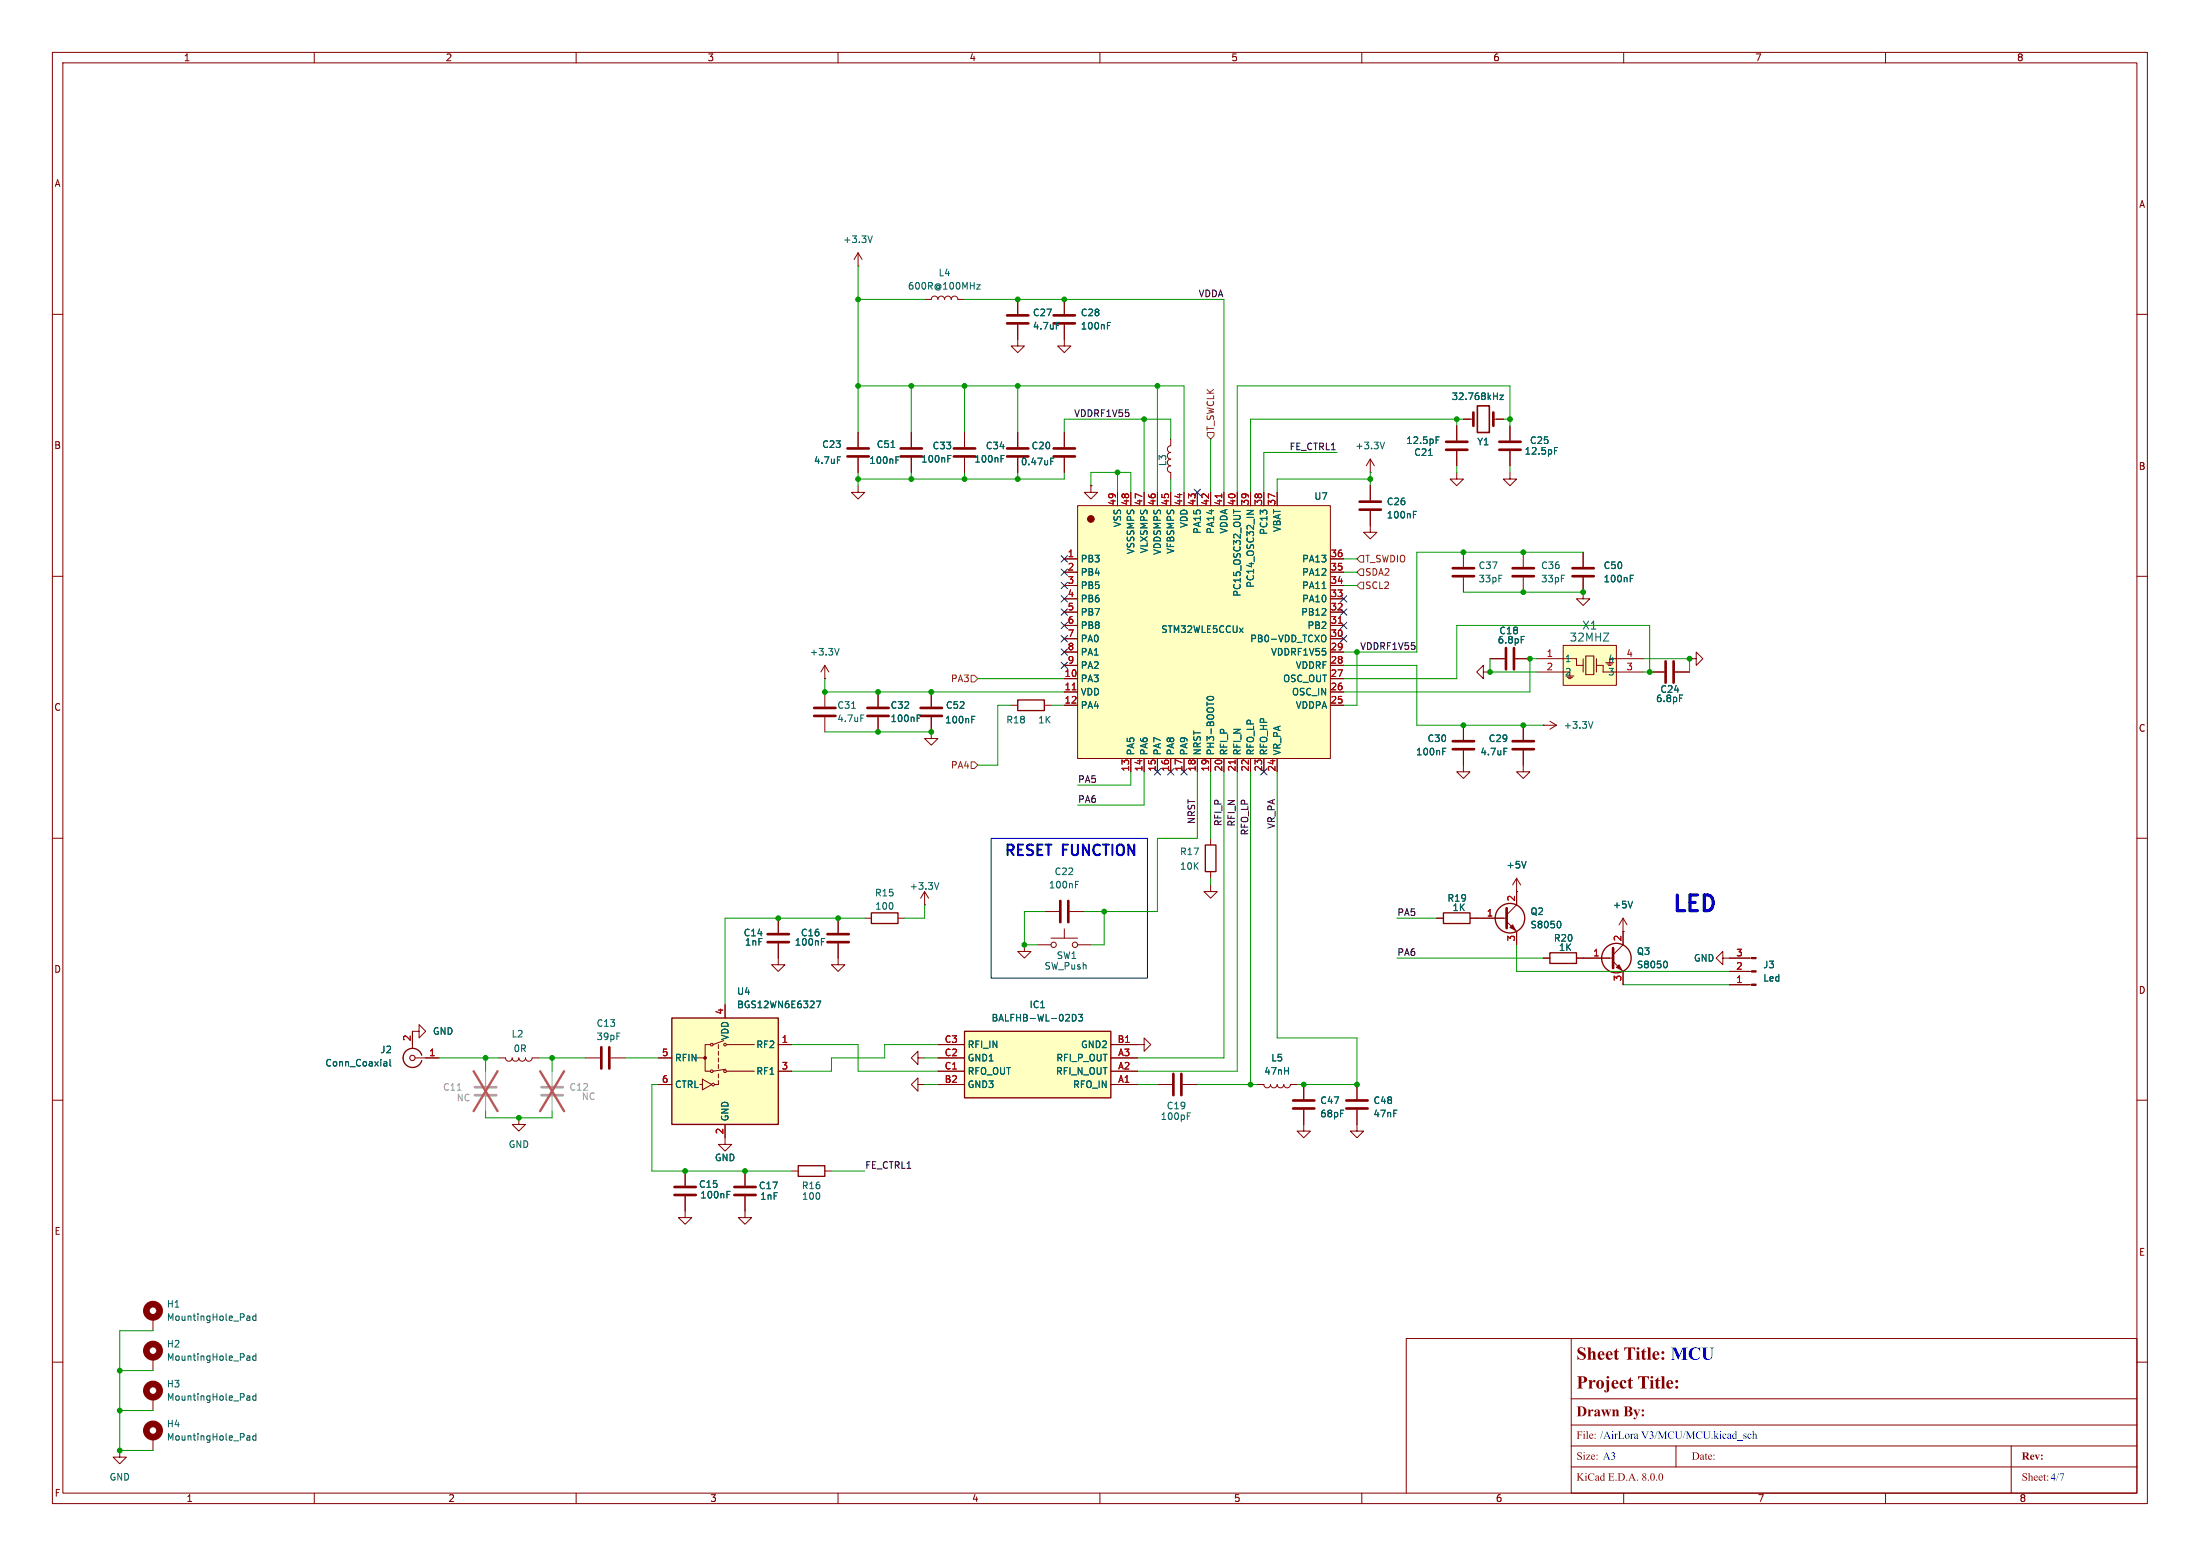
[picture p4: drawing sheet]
<svg xmlns="http://www.w3.org/2000/svg" width="297mm" height="210mm" viewBox="0 0 297 210" stroke-linecap="round" stroke-linejoin="round" font-family="sans-serif">
<g fill="none" stroke="#840000" stroke-width=".14">
<path d="M7.1 7.1h282.8v195.8h-282.8zM8.5 8.5h280v193h-280zM42.4 7.1v1.4M77.8 7.1v1.4M113.1 7.1v1.4M148.5 7.1v1.4M183.8 7.1v1.4M219.2 7.1v1.4M254.6 7.1v1.4M7.1 42.4h1.4M288.5 42.4h1.4M7.1 77.8h1.4"/>
<path d="M288.5 77.8h1.4M7.1 113.1h1.4M288.5 113.1h1.4M105.1 129.3v.9h.9l-.9 .9-.9-.9h.9M7.1 148.5h1.4M288.5 148.5h1.4M7.1 183.8h1.4M212.1 180.7h76.4v20.8h-76.4zM212.1 188.8h76.4M212.1 180.7h-22.3v20.8M212.1 198h76.4M212.1 195.2h76.4"/>
<path d="M212.1 192.3h76.4M226.3 195.2v2.8M271.5 195.2v6.3M288.5 183.8h1.4M42.4 201.5v1.4M77.8 201.5v1.4M113.1 201.5v1.4M148.5 201.5v1.4M183.8 201.5v1.4M219.2 201.5v1.4M254.6 201.5v1.4"/>
</g>
<path d="M90.7 137.4h14.4v14.4h-14.4z" fill="#ffffc2"/>
<g fill="none" stroke="#840000" stroke-width=".18">
<path d="M90.7 137.4h14.4v14.4h-14.4zM117.6 123.2h3.6v1.4h-3.6zM209.2 128.6h3.6v1.4h-3.6zM56.9 142.4a1.28 1.28 0 0 0-1.9-.7 1.28 1.28 0 0 0 0 2.1 1.28 1.28 0 0 0 1.9-.7"/>
<circle cx="218.2" cy="129.3" r="1.99"/>
</g>
<g fill="#840000" stroke="#840000" stroke-width=".14">
<path d="M218.6 130.2l.3 .7-.7-.3z"/>
<path d="M236.5 129.2h.6v.2h-.6z"/>
<path d="M236.5 131h.6v.2h-.6z"/>
<path d="M236.5 132.8h.6v.2h-.6z"/>
<circle cx="95.2" cy="142.8" r=".18"/>
</g>
<g fill="none" stroke="#840000" stroke-width=".14">
<path d="M204.7 118.5l-.5 .9M204.7 118.5v1.8M204.7 118.5l.6 .9M56.6 139.2v.9l.9-.9-.9-.9v.9h-.9v2.3M97.9 135.6v1.8M113.1 123.9v2M113.1 127.3v2M116.7 123.9h.9M121.2 123.9h.9M124.8 122.1h.1M124.8 120.3l-.5 .9M124.8 120.3v1.8"/>
<path d="M124.8 120.3l.6 .9M138.3 127.5v.9h.9l-.9 .9-.9-.9h.9M141 123h2M144.4 123h2M204.7 120.3h.1M208.3 129.3h.9M212.8 129.3h5M217.8 129.8l1.3 1.3v1.8M219.1 125.7h.1M219.1 123.9v3.6l-1.3 1.4M219.1 123.9l-.5 .9M219.1 123.9l.6 .9"/>
<path d="M232.6 129.3v-.9l-.9 .9 .9 .9v-.9h3.9M233.5 131.1h3M233.5 132.9h3M56 142.8h3.3M88.9 146.4h1.8M88.9 142.8h1.8M93.9 142.8h1.3M94.5 146.4h.3M94.8 145.7l1.3 .7-1.3 .7zM95.9 141h-.7v3.6h.7M97 145.8v.6h-.6M97 141v.5"/>
<path d="M97 141.9v.5M97 142.8v.5M97 143.7v.5M97 144.9v.6M97.7 140.4l-1.4 .6M97.9 151.8v1.8M98 144.3l-1.7 .3M98.1 144.6h3.7M98.1 141h3.7M105.1 144.6h1.8M105.1 141h1.8M20.7 177.8v1.8"/>
<path d="M16.2 195.8v.9h.9l-.9 .9-.9-.9h.9M16.2 195.8h.1M20.7 183.2v1.8M20.7 188.6v1.8M20.7 194v1.8"/>
<circle cx="55.7" cy="142.8" r=".36"/>
<circle cx="96.1" cy="144.6" r=".18"/>
<circle cx="96.1" cy="141" r=".18"/>
<circle cx="96.3" cy="146.4" r=".18"/>
<circle cx="97.9" cy="144.6" r=".18"/>
<circle cx="97.9" cy="141" r=".18"/>
</g>
<g fill="none" stroke="#006464" stroke-width=".14">
<path d="M126.7 119.1l-.3 .9M145.2 119.4h.3M145.2 118.9h.4M206 116.3l-.3 .9M110.2 135.1h.6l-.4 .9M110.9 127.1h.3M110.9 126.7h.4M220.4 121.6l-.3 .9M224.9 129.7a.56 .56 0 0 1 0 .9M51.9 143.3l.3 .1v.5M52.2 143.8l-.3 .1M52.2 143.5h-.3"/>
<path d="M52.6 143v.8l.2 .1M33.4 177.6l.3 .1v.5M33.7 178.2h-.3M33.7 177.8l-.3 .1M34.5 177.3v.9M34.5 177.7l-.2-.1-.2 .2 .1 .4h.3M33.4 183l.3 .1v.5M33.4 188.4l.3 .1v.5M33.4 193.8l.3 .1v.5M33.7 183.6h-.3M33.7 183.2l-.3 .1M33.7 194.3l-.3 .1"/>
<path d="M33.7 194h-.3M33.7 188.9l-.3 .1M33.7 188.6h-.3M34.5 183h-.2l-.2 .2 .1 .4h.3M34.5 182.7v.9M34.5 188.1v.9M34.5 193.5v.9M34.5 188.4h-.2l-.2 .2 .1 .3h.3M34.5 193.8h-.2l-.2 .2 .1 .3h.3"/>
</g>
<path d="M111.7 126.1h2.9M111.7 127.2h2.9M143.1 121.6v2.9M144.2 121.6v2.9M217.8 128v2.7" fill="none" stroke="#840000" stroke-width=".36"/>
<g fill="none" stroke="#840000" stroke-width=".9">
<circle cx="20.7" cy="176.9" r=".9"/>
<circle cx="20.7" cy="193.1" r=".9"/>
<circle cx="20.7" cy="182.3" r=".9"/>
<circle cx="20.7" cy="187.7" r=".9"/>
</g>
<path d="M64.1 146.7h2.9M64.1 147.8h2.9" fill="none" stroke="#a1a1a1" stroke-width=".36"/>
<path d="M65.6 144.6v2M65.6 148v2" fill="none" stroke="#a1a1a1" stroke-width=".14"/>
<path d="M61.7 147.1h.6" fill="none" stroke="#989898" stroke-width=".14"/>
<path d="M63.9 144.6l3.3 5.4M67.2 144.6l-3.3 5.4" fill="none" stroke="#e75356" stroke-width=".32"/>
<path d="M211 87.1h7.2v5.4h-7.2z" fill="#ffffc2"/>
<g fill="none" stroke="#840000" stroke-width=".14">
<path d="M207.4 88.9h5.4v.9h.9M207.4 90.7h3.6M208.3 97.9h.1M208.3 97.9h1.8M209.2 97.3l.9 .6M210.1 97.9l-.9 .5M211 87.1h7.2v5.4h-7.2zM211.4 91.2h1.1M211.6 91.4h.7M213.7 88.9v1.8M214.1 88.5h1.1v2.6h-1.1zM215.5 89.8h.9v.9h5.4"/>
<path d="M215.5 88.9v1.8M217.3 88.9h4.5M123.9 146.4v-.9l-.9 .9 .9 .9v-.9h.9"/>
</g>
<path d="M215 97.4l-.3 .9" fill="none" stroke="#006464" stroke-width=".14"/>
<path d="M130.2 139.2h19.8v9h-19.8z" fill="#ffffc2"/>
<g fill="none" stroke="#840000" stroke-width=".18">
<path d="M130.2 139.2h19.8v9h-19.8zM194.9 123.2h3.6v1.4h-3.6z"/>
<circle cx="203.8" cy="123.9" r="1.99"/>
</g>
<g fill="none" stroke="#840000" stroke-width=".14">
<path d="M147.3 65.6v.9h.9l-.9 .9-.9-.9h.9M147.3 65.6h.1M125.7 96.8v2.9h-.9l.9 .9 .9-.9h-.9M125.7 93.4v2M163.4 119.4v.9h.9l-.9 .9-.9-.9h.9M194 123.9h.9M198.5 123.9h4.9M203.4 124.4l1.3 1.3v1.8M204.7 120.3v1.8l-1.3 1.4M123.9 142.8v-.9l-.9 .9 .9 .9v-.9h.9M126.6 146.4h3.6M126.6 144.6h3.6"/>
<path d="M126.6 142.8h3.6M126.6 141h3.6M150 146.4h3.6M150 144.6h3.6M150 142.8h3.6M150 141h3.6"/>
</g>
<path d="M131.2 97.1h.3M131.2 96.7h.4M144.8 136.9a.45 .45 0 0 1 .5 .5 .45 .45 0 0 1-.5 .4zM145.6 136.9h.5l-.3 .3 .3 .1v.4l-.1 .1-.4-.1M210.5 124.3a.56 .56 0 0 1 0 .9" fill="none" stroke="#006464" stroke-width=".14"/>
<path d="M124.3 95.5h2.9M124.3 96.6h2.9M203.4 122.6v2.7" fill="none" stroke="#840000" stroke-width=".36"/>
<path d="M204.2 124.8l.4 .7-.8-.3z" fill="#840000" stroke="#840000" stroke-width=".14"/>
<path d="M145.5 68.2h34.1v34.2h-34.1z" fill="#ffffc2"/>
<g fill="none" stroke="#840000" stroke-width=".14">
<path d="M115.8 35.9h.1M115.8 34.1l-.5 .9M115.8 34.1v1.8M115.8 34.1l.6 .9M115.8 58.4v1.9M123 58.4v1.9M124.8 40.4h.9a.45 .45 0 0 1 .5-.4 .45 .45 0 0 1 .4 .4 .45 .45 0 0 1 .5-.4 .45 .45 0 0 1 .4 .4 .45 .45 0 0 1 .5-.4 .45 .45 0 0 1 .4 .4 .45 .45 0 0 1 .5-.4 .45 .45 0 0 1 .4 .4h.9M130.2 58.4v1.9M137.4 43.8v2.9h.9l-.9 .9-.9-.9h.9M137.4 40.4v2M137.4 58.4v1.9M143.7 43.8v2.9h.9l-.9 .9-.9-.9h.9"/>
<path d="M143.7 40.4v2M143.7 58.4v1.9M158 59.3v.9a.45 .45 0 0 0-.4 .4 .45 .45 0 0 0 .4 .5M196.7 57.5v1.9M197.6 56.6h1.3M201.6 56.6h1.3M203.8 57.5v1.9M115.8 65.6v.9h-.9l.9 .9 .9-.9h-.9M115.8 61.8v2M123 61.8v2M130.2 61.8v2M137.4 61.8v2"/>
<path d="M143.7 75.4h1.8M143.7 77.2h1.8M143.7 79h1.8M143.7 61.8v2M145.5 68.2h34.1v34.2h-34.1zM147.3 65.6h.1M150.9 66.5v1.7M152.7 66.5v1.7M154.5 66.5v1.7M156.3 66.5v1.7M158 61.1a.45 .45 0 0 0-.4 .4 .45 .45 0 0 0 .4 .5 .45 .45 0 0 0-.4 .4 .45 .45 0 0 0 .4 .5 .45 .45 0 0 0-.4 .4 .45 .45 0 0 0 .4 .5v.9M158 66.5v1.7"/>
<path d="M159.8 66.5v1.7M161.6 66.5v1.7M163.4 66.5v1.7M165.2 66.5v1.7M167 66.5v1.7M168.8 66.5v1.7M170.6 66.5v1.7M172.4 66.5v1.7M179.6 75.4h1.8M179.6 77.2h1.8M179.6 79h1.8M185 69v2.8h.9l-.9 .9-.9-.9h.9"/>
<path d="M185 63.8h.1M185 62v1.8M185 65.6v1.9M185 62l-.6 .9M185 62l.5 .9M196.7 63.8v.9h.9l-.9 .9-.9-.9h.9M196.7 60.9v2M197.6 74.5v2M197.6 77.9v2M203.8 63.8v.9h.9l-.9 .9-.9-.9h.9M203.8 60.9v2M205.6 74.5v2"/>
<path d="M205.6 77.9v2M213.7 77.9v2.9h-.9l.9 .9 .9-.9h-.9M213.7 74.5v2M111.4 91.6h.1M111.4 89.8l-.6 .9M111.4 89.8v1.8M111.4 93.4v2M111.4 96.8v2M111.4 89.8l.5 .9M118.5 93.4v2M118.5 96.8v2M125.7 93.4v2"/>
<path d="M125.7 96.8v2M136.5 95.2h.9M141 95.2h.9M143.7 91.6h1.8M143.7 93.4h1.8M143.7 95.2h1.8M143.7 89.8h1.8M143.7 88h1.8M143.7 86.2h1.8M143.7 84.4h1.8M143.7 82.6h1.8M143.7 80.8h1.8"/>
<path d="M179.6 91.6h1.8M179.6 93.4h1.8M179.6 95.2h1.8M179.6 89.8h1.8M179.6 88h1.8M179.6 86.2h1.8M179.6 84.4h1.8M179.6 82.6h1.8M179.6 80.8h1.8M197.6 97.9v2M200.3 90.7v-.9l-.9 .9 .9 .9v-.9h.9M201.2 88.9h1.9"/>
<path d="M204.6 88.9h1.9M205.6 97.9v2M222.7 90.7h2M226.1 90.7h2M228.1 88.9h.9v-.9l.9 .9-.9 .9v-.9M152.7 102.4v1.8M154.5 102.4v1.8M156.3 102.4v1.8M158 102.4v1.8M159.8 102.4v1.8M161.6 102.4v1.8M163.4 102.4v1.8"/>
<path d="M163.4 113.1v.9M163.4 117.6v.9M165.2 102.4v1.8M167 102.4v1.8M168.8 102.4v1.8M170.6 102.4v1.8M172.4 102.4v1.8M197.6 101.3v2.9h-.9l.9 .9 .9-.9h-.9M205.6 101.3v2.9h-.9l.9 .9 .9-.9h-.9M55.7 139.2v1.8M97.9 135.6v1.8M105.1 123.9v2"/>
<path d="M105.1 127.3v2M113.1 127.3v2.9h.9l-.9 .9-.8-.9h.8M113.1 123.9v2M140.1 127.5h1.8M141.9 126.6h3.6M143.7 125.4v1.2M145.5 127.5h1.8M194 123.9h.9M198.5 123.9h4.4M204.7 120.3h.1M204.7 120.3v1.8M204.7 125.7v1.8"/>
<path d="M208.3 129.3h.9M212.8 129.3h4.5M219.1 125.7h.1M219.1 125.7v1.8M219.1 131.1v1.8M233.5 132.9h2.7M233.5 131.1h2.7M233.5 129.3h2.7M57.5 142.8h1.8M67.4 142.8h.8a.45 .45 0 0 0 .5 .4 .45 .45 0 0 0 .4-.4 .45 .45 0 0 0 .5 .4 .45 .45 0 0 0 .4-.4 .45 .45 0 0 0 .5 .4 .45 .45 0 0 0 .4-.4 .45 .45 0 0 0 .5 .4 .45 .45 0 0 0 .4-.4h.9M70 150.9v.9h.9l-.9 .9-.9-.9h.9M79 142.8h2"/>
<path d="M82.4 142.8h2M88.9 146.4h1.8M88.9 142.8h1.8M92.5 158v2M97.9 151.8v2.7h.9l-.9 .9-.9-.9h.9M100.6 158v2M105.1 141h1.8M105.1 144.6h1.8M106.9 158h.9M111.4 158h.9M126.6 146.4h3.6M126.6 142.8h3.6"/>
<path d="M126.6 141h3.6M126.6 144.6h3.6M150 141h4.5v-.9l.9 .9-.9 .9v-.9M150 146.4h3.6M150 142.8h3.6M150 144.6h3.6M156.3 146.4h1.9M159.7 146.4h1.9M169.7 146.4h.9a.45 .45 0 0 0 .5 .4 .45 .45 0 0 0 .4-.4 .45 .45 0 0 0 .5 .4 .45 .45 0 0 0 .4-.4 .45 .45 0 0 0 .5 .4 .45 .45 0 0 0 .4-.4 .45 .45 0 0 0 .5 .4 .45 .45 0 0 0 .4-.4h.9M176 149.8v2.9h.9l-.9 .9-.9-.9h.9M176 146.4v2M183.2 149.8v2.9h.9l-.9 .9-.9-.9h.9"/>
<path d="M183.2 146.4v2M92.5 161.5v2.8h.9l-.9 .9-.9-.9h.9M100.6 161.5v2.8h.9l-.9 .9-.9-.9h.9"/>
<circle cx="142.2" cy="127.5" r=".36"/>
<circle cx="145.1" cy="127.5" r=".36"/>
</g>
<circle cx="147.3" cy="70" r=".45" fill="#840000" stroke="#840000" stroke-width=".14"/>
<path d="M164.9 66.7v.5M144.7 93.1h.6M180.7 84.1h.5M166.7 102.6v.5" fill="none" stroke="#a90000" stroke-width=".14"/>
<g fill="none" stroke="#006464" stroke-width=".14">
<path d="M117.8 31.8l-.3 .9M131.9 38.4h.4l-.4 .6h.4M142.6 43.5h.4M149.5 43.9h.3M149.5 43.5h.4M186.9 59.7l-.3 .9M193.9 59.4h.3M193.9 59h.4M202.5 53.3h.5l-.5 .6h.5M113.1 61.7h.4M120.3 60.4h.5M121 62.1h.3"/>
<path d="M121 61.7h.4M128 61.9h.3M128 61.5h.4M135.1 61.9h.3M135.1 61.5h.5M141.9 62.3h.3M141.9 61.8h.4M166.5 68.8v.5M168.3 68.9h.9l-.9 .5M178.5 79.4h.5M190.8 69.4h.3M190.8 69h.4"/>
<path d="M192.8 61.5h.6M209.9 60.4h.4M209.9 60.8h.3M220.1 78.1h.3M220.1 77.6h.4M113.3 87.5l-.3 .9M115 95.6h.5M116.2 96.5h.4M123.8 96.5h.5M123.8 96.9h.3M131.2 97.1h.3M131.2 96.7h.4"/>
<path d="M163 94.1a.53 .53 0 0 1 .8 .2 .51 .51 0 0 1-.9-.1zM178.6 85.7a.3 .3 0 0 1 .4 .3v.3a.3 .3 0 0 1-.4 .3M205.4 85.9h.4M226.7 93.8h.5M194.8 101h.4M194.8 101.4h.3M203 101h.5M206 116.3l-.3 .9M110.2 135.1h.6l-.4 .9M110.9 127.1h.3M110.9 126.7h.4M144.8 136.9a.45 .45 0 0 1 .5 .5 .45 .45 0 0 1-.5 .4z"/>
<path d="M145.6 136.9h.5l-.3 .3 .3 .1v.4l-.1 .1-.4-.1M210.5 124.3a.56 .56 0 0 1 0 .9M220.4 121.6l-.3 .9M224.9 129.7a.56 .56 0 0 1 0 .9M51.9 143.3l.3 .1v.5M52.2 143.8l-.3 .1M52.2 143.5h-.3M52.6 143v.8l.2 .1M160.3 150.6h.3M160.3 150.2h.4M98.1 161.2h.3M98.1 160.8h.5"/>
</g>
<path d="M137.4 94.5h3.6v1.4h-3.6zM162.7 114h1.5v3.6h-1.5zM107.8 157.3h3.6v1.5h-3.6z" fill="none" stroke="#840000" stroke-width=".18"/>
<g fill="none" stroke="#840000" stroke-width=".36">
<path d="M136 43.6h2.8M136 42.6h2.8M142.2 43.6h2.9M142.2 42.6h2.9M195.2 59.6h2.9M198.9 55.7v1.8M201.6 55.7v1.8M202.4 59.6h2.9M114.4 61.6h2.9M114.4 60.5h2.9M121.6 61.6h2.9M121.6 60.5h2.9"/>
<path d="M128.8 61.6h2.8M128.8 60.5h2.8M136 61.6h2.8M136 60.5h2.8M142.2 61.6h2.9M142.2 60.5h2.9M183.6 68.8h2.8M183.6 67.7h2.8M195.2 60.7h2.9M196.1 77.8h2.9M196.1 76.7h2.9M202.4 60.7h2.9"/>
<path d="M204.2 77.8h2.9M204.2 76.7h2.9M212.3 77.8h2.9M212.3 76.7h2.9M109.9 96.6h2.9M109.9 95.5h2.9M117.1 96.6h2.9M117.1 95.5h2.9M203.3 87.5v2.8M204.4 87.5v2.8M224.9 89.3v2.8M225.9 89.3v2.8"/>
<path d="M196.1 101.1h2.9M196.1 100h2.9M204.2 101.1h2.9M204.2 100h2.9M103.6 126.1h2.9M103.6 127.2h2.9M81.2 141.3v2.9M82.3 141.3v2.9M158.4 144.9v2.9M159.5 144.9v2.9M174.6 149.6h2.8M174.6 148.5h2.8"/>
<path d="M181.8 149.6h2.8M181.8 148.5h2.8M91.1 161.3h2.8M91.1 160.2h2.8M99.1 161.3h2.9M99.1 160.2h2.9"/>
</g>
<path d="M73.1 146.7h2.9M73.1 147.8h2.9" fill="none" stroke="#a1a1a1" stroke-width=".36"/>
<path d="M74.5 144.6v2M74.5 148v2" fill="none" stroke="#a1a1a1" stroke-width=".14"/>
<path d="M72.9 144.6l3.3 5.4M76.2 144.6l-3.3 5.4" fill="none" stroke="#e75356" stroke-width=".32"/>
<path d="M199.4 54.8h1.7v3.6h-1.7z" fill="none" stroke="#840000" stroke-width=".22"/>
<path d="M163 58.4h.9v.4l-.5 .5-.4-.5zM183.6 76.8h.5v.9h-.5l-.4-.5zM183.6 78.6h.5v.9h-.5l-.4-.5zM183.6 75h.5v.9h-.5l-.4-.5zM131.1 91.1h.5l.4 .5-.4 .4h-.5zM131.1 102.8h.5l.4 .5-.4 .4h-.5z" fill="none" stroke="#725600" stroke-width=".14"/>
<path d="M133.8 113.1h21.1v18.9h-21.1z" fill="none" stroke="#0000c2" stroke-width=".14"/>
<g fill="none" stroke="#009600" stroke-width=".14">
<path d="M115.8 35.9v22.5M115.8 40.4h9M115.8 52.1h44v14.4M123 52.1v6.3M130.2 40.4h35v26.1M130.2 52.1v6.3M137.4 52.1v6.3M143.7 58.4v-1.8h14.3v2.7M154.5 56.6v9.9M156.3 52.1v14.4M163.4 59.3v7.2M196.7 56.6v.9"/>
<path d="M197.6 56.6h-28.8v9.9M202.9 56.6h.9M203.8 57.5v-5.4h-36.8v14.4M115.8 63.8v1.8M123 63.8v.9M130.2 63.8v.9M137.4 63.8v.9M143.7 63.8v.9h-27.9M147.3 65.6v-1.8h5.4v2.7M150.9 63.8v2.7M158 64.7v1.8M180.5 61.1h-9.9v5.4"/>
<path d="M181.4 79h1.8M181.4 75.4h1.8M181.4 77.2h1.8M185 64.7h-12.6v1.8M185 63.8v1.8M196.7 62.9v.9M197.6 79.9h16.1M203.8 62.9v.9M213.7 74.5h-22.4v13.5h-9.9M111.4 91.6v1.8h32.3M111.4 98.8h14.3M132 91.6h11.7"/>
<path d="M136.5 95.2h-1.8v8.1h-2.7M141.9 95.2h1.8M181.4 89.8h9.9v8.1h17M183.2 88v7.2h-1.8M201.2 88.9v1.8h6.2M207.4 88.9h-.9v4.5h-25.1M221.8 88.9h6.3v1.8M221.8 90.7h.9v-6.3h-26v7.2h-15.3M152.7 104.2v1.8h-7.2M154.5 104.2v4.5h-9M161.6 104.2v8.9h-5.3v9.9h-9.9M163.4 104.2v8.9"/>
<path d="M163.4 118.5v.9M165.2 104.2v38.6h-11.6M167 104.2v40.4h-13.4M168.8 104.2v42.2M172.4 104.2v35.9h10.8v6.3h-8.1M116.7 123.9h-18.8v11.7M124.8 122.1v1.8h-2.7M141 123h-2.7v4.5h1.8M149.1 123v4.5h-1.8M188.6 123.9h5.4M188.6 129.3h19.7M204.7 127.5v3.6h28.8"/>
<path d="M219.1 132.9h14.4M59.3 142.8h8.1M65.6 150v.9h8.9v-.9M65.6 142.8v1.8M72.7 142.8h6.3M74.5 142.8v1.8M84.4 142.8h4.5M88.9 146.4h-.9v11.6h18.9M106.9 141h8.9v3.6h10.8M112.3 158h4.4M124.8 142.8h1.8M124.8 146.4h1.8"/>
<path d="M126.6 141h-7.2v1.8h-7.1v1.8h-5.4M153.6 146.4h2.7M161.6 146.4h8.1M20.7 179.6h-4.5v16.2h4.5M16.2 190.4h4.5M16.2 185h4.5"/>
</g>
<g fill="none" stroke="#000084" stroke-width=".14">
<path d="M143.2 76.8l.9 .9M143.2 75l.9 .9M143.2 78.6l.9 .9M144.1 76.8l-.9 .9M144.1 75l-.9 .9M144.1 78.6l-.9 .9M161.2 66l.9 .9M162.1 66l-.9 .9M143.2 87.6l.9 .8M143.2 82.2l.9 .8M143.2 80.4l.9 .9M143.2 89.4l.9 .8"/>
<path d="M143.2 85.8l.9 .8M143.2 84l.9 .8M144.1 87.6l-.9 .8M144.1 82.2l-.9 .8M144.1 80.4l-.9 .9M144.1 89.4l-.9 .8M144.1 84l-.9 .8M144.1 85.8l-.9 .8M181 84l.8 .8M181 82.2l.8 .8M181 85.8l.8 .8M181 80.4l.8 .9"/>
<path d="M181.8 84l-.8 .8M181.8 82.2l-.8 .8M181.8 85.8l-.8 .8M181.8 80.4l-.8 .9M155.8 103.7l.9 .9M156.7 103.7l-.9 .9M157.6 103.7l.9 .9M158.5 103.7l-.9 .9M159.4 103.7l.9 .9M160.3 103.7l-.9 .9M170.2 103.7l.9 .9M171.1 103.7l-.9 .9"/>
</g>
<g fill="#009600" stroke="#009600" stroke-width=".14">
<circle cx="16.2" cy="195.8" r=".32"/>
<circle cx="16.2" cy="190.4" r=".32"/>
<circle cx="70" cy="150.9" r=".32"/>
<circle cx="16.2" cy="185" r=".32"/>
<circle cx="138.3" cy="127.5" r=".32"/>
<circle cx="113.1" cy="123.9" r=".32"/>
<circle cx="105.1" cy="123.9" r=".32"/>
<circle cx="65.6" cy="142.8" r=".32"/>
<circle cx="74.5" cy="142.8" r=".32"/>
<circle cx="92.5" cy="158" r=".32"/>
<circle cx="100.6" cy="158" r=".32"/>
<circle cx="168.8" cy="146.4" r=".32"/>
<circle cx="176" cy="146.4" r=".32"/>
<circle cx="149.1" cy="123" r=".32"/>
<circle cx="183.2" cy="146.4" r=".32"/>
<circle cx="201.2" cy="90.7" r=".32"/>
<circle cx="205.6" cy="79.9" r=".32"/>
<circle cx="222.7" cy="90.7" r=".32"/>
<circle cx="228.1" cy="88.9" r=".32"/>
<circle cx="206.5" cy="88.9" r=".32"/>
<circle cx="205.6" cy="97.9" r=".32"/>
<circle cx="183.2" cy="88" r=".32"/>
<circle cx="150.9" cy="63.8" r=".32"/>
<circle cx="154.5" cy="56.6" r=".32"/>
<circle cx="185" cy="64.7" r=".32"/>
<circle cx="197.6" cy="97.9" r=".32"/>
<circle cx="115.8" cy="52.1" r=".32"/>
<circle cx="115.8" cy="40.4" r=".32"/>
<circle cx="130.2" cy="64.7" r=".32"/>
<circle cx="137.4" cy="64.7" r=".32"/>
<circle cx="123" cy="64.7" r=".32"/>
<circle cx="130.2" cy="52.1" r=".32"/>
<circle cx="123" cy="52.1" r=".32"/>
<circle cx="203.8" cy="56.6" r=".32"/>
<circle cx="205.6" cy="74.5" r=".32"/>
<circle cx="213.7" cy="79.9" r=".32"/>
<circle cx="196.7" cy="56.6" r=".32"/>
<circle cx="197.6" cy="74.5" r=".32"/>
<circle cx="125.7" cy="98.8" r=".32"/>
<circle cx="115.8" cy="64.7" r=".32"/>
<circle cx="111.4" cy="93.4" r=".32"/>
<circle cx="118.5" cy="98.8" r=".32"/>
<circle cx="125.7" cy="93.4" r=".32"/>
<circle cx="118.5" cy="93.4" r=".32"/>
<circle cx="137.4" cy="52.1" r=".32"/>
<circle cx="156.3" cy="52.1" r=".32"/>
<circle cx="143.7" cy="40.4" r=".32"/>
<circle cx="137.4" cy="40.4" r=".32"/>
</g>
<text font-size="3" fill="#0000c2" x="225.5" y="123.6">LED</text>
<g font-size="2.5" fill="#840000">
<text x="212.8" y="184.2">SheetTitle: MCU</text>
<text x="212.8" y="188.1">ProjectTitle:</text>
</g>
<g font-size="2" fill="#0000c2">
<text x="135.4" y="115.9">RESET</text>
<text x="143.4" y="115.9">FUNCTION</text>
</g>
<text font-size="2" fill="#840000" x="212.8" y="191.7">DrawnBy:</text>
<g font-size="1.5" fill="#006464">
<text x="211.8" y="86.7">32MHZ</text>
<text x="213.5" y="85.1">X1</text>
</g>
<g font-size="1.5" fill="#00f">
<text x="212.8" y="197.4">Size: A3</text>
<text x="212.8" y="194.6">File: /AirLora V3/MCU/MCU.kicad_sch</text>
<text x="272.9" y="200.2">Sheet:4/7</text>
</g>
<g font-size="1.5" fill="#840000">
<text x="228.4" y="197.4">Date:</text>
<text x="272.9" y="197.4">Rev:</text>
<text x="212.8" y="200.2">KiCadE.D.A. 8.0.0</text>
</g>
<g font-size="1.3" fill="#840000">
<text x="24.7" y="8.4">1</text>
<text x="60.1" y="8.4">2</text>
<text x="95.5" y="8.4">3</text>
<text x="130.8" y="8.4">4</text>
<text x="166.2" y="8.4">5</text>
<text x="201.5" y="8.4">6</text>
<text x="236.9" y="8.4">7</text>
<text x="272.2" y="8.4">8</text>
<text x="7.3" y="25.4">A</text>
<text x="288.7" y="28.2">A</text>
<text x="7.2" y="60.7">B</text>
<text x="288.7" y="63.6">B</text>
<text x="7.2" y="96.1">C</text>
<text x="288.7" y="98.9">C</text>
<text x="7.2" y="131.4">D</text>
<text x="288.7" y="134.3">D</text>
<text x="7.3" y="166.8">E</text>
<text x="288.7" y="169.6">E</text>
<text x="7.3" y="202.1">F</text>
<text x="25.1" y="202.9">1</text>
<text x="60.5" y="202.9">2</text>
<text x="95.8" y="202.9">3</text>
<text x="131.2" y="202.9">4</text>
<text x="166.5" y="202.9">5</text>
<text x="201.9" y="202.9">6</text>
<text x="237.2" y="202.9">7</text>
<text x="272.6" y="202.9">8</text>
</g>
<g font-size="1.3" fill="#006464">
<text x="113.8" y="32.9">+3.3V</text>
<text x="122.5" y="39.2">600R@100MHz</text>
<text x="126.7" y="37.4">L4</text>
<text x="139.4" y="42.8">C27</text>
<text x="139.4" y="44.6">4.7uF</text>
<text x="145.8" y="44.6">100nF</text>
<text x="145.8" y="42.8">C28</text>
<text x="195.9" y="54.1">32.768kHz</text>
<text x="109.8" y="62.8">4.7uF</text>
<text x="110.9" y="60.6">C23</text>
<text x="117.3" y="62.8">100nF</text>
<text x="118.3" y="60.6">C51</text>
<text x="124.3" y="62.6">100nF</text>
<text x="125.8" y="60.8">C33</text>
<text x="131.5" y="62.6">100nF</text>
<text x="133" y="60.8">C34</text>
<text x="137.8" y="62.9">0.47uF</text>
<text x="139.2" y="60.8">C20</text>
<text x="157.6" y="63" transform="rotate(-90 157.6 63)">L3</text>
<text x="182.9" y="60.8">+3.3V</text>
<text x="189.8" y="60.1">12.5pF</text>
<text x="190.9" y="61.7">C21</text>
<text x="199.4" y="60.2">Y1</text>
<text x="205.8" y="61.5">12.5pF</text>
<text x="206.5" y="60.1">C25</text>
<text x="151.5" y="71.2" transform="rotate(-90 151.5 71.2)">VSS</text>
<text x="160.5" y="71.3" transform="rotate(-90 160.5 71.3)">VDD</text>
<text x="173" y="71.9" transform="rotate(-90 173 71.9)">VBAT</text>
<text x="177.4" y="67.6">U7</text>
<text x="187.2" y="68.3">C26</text>
<text x="187.2" y="70.1">100nF</text>
<text x="145.8" y="76">PB3</text>
<text x="145.8" y="77.8">PB4</text>
<text x="153.3" y="74.9" transform="rotate(-90 153.3 74.9)">VSSSMPS</text>
<text x="155.1" y="74.7" transform="rotate(-90 155.1 74.7)">VLXSMPS</text>
<text x="156.9" y="75" transform="rotate(-90 156.9 75)">VDDSMPS</text>
<text x="158.7" y="74.8" transform="rotate(-90 158.7 74.8)">VFBSMPS</text>
<text x="162.3" y="72.1" transform="rotate(-90 162.3 72.1)">PA15</text>
<text x="164" y="72.1" transform="rotate(-90 164 72.1)">PA14</text>
<text x="165.8" y="72.1" transform="rotate(-90 165.8 72.1)">VDDA</text>
<text x="171.2" y="72.3" transform="rotate(-90 171.2 72.3)">PC13</text>
<text x="175.7" y="77.8">PA12</text>
<text x="175.7" y="76">PA13</text>
<text x="199.5" y="76.9">C37</text>
<text x="208" y="76.9">C36</text>
<text x="216.4" y="76.9">C50</text>
<text x="145.8" y="79.6">PB5</text>
<text x="145.8" y="81.4">PB6</text>
<text x="145.8" y="83.2">PB7</text>
<text x="167.6" y="80.6" transform="rotate(-90 167.6 80.6)">PC15_OSC32_OUT</text>
<text x="169.4" y="79.4" transform="rotate(-90 169.4 79.4)">PC14_OSC32_IN</text>
<text x="175.6" y="83.2">PB12</text>
<text x="175.7" y="81.4">PA10</text>
<text x="175.7" y="79.6">PA11</text>
<text x="199.5" y="78.7">33pF</text>
<text x="208" y="78.7">33pF</text>
<text x="216.4" y="78.7">100nF</text>
<text x="109.3" y="88.6">+3.3V</text>
<text x="145.8" y="85">PB8</text>
<text x="145.8" y="86.8">PA0</text>
<text x="145.8" y="88.6">PA1</text>
<text x="156.7" y="85.6">STM32WLE5CCUx</text>
<text x="168.7" y="86.8">PB0-VDD_TCXO</text>
<text x="171.5" y="88.6">VDDRF1V55</text>
<text x="176.4" y="85">PB2</text>
<text x="202.1" y="87">6.8pF</text>
<text x="202.3" y="85.7">C18</text>
<text x="211.2" y="89.5">1</text>
<text x="217" y="89.5">4</text>
<text x="113" y="95.8">C31</text>
<text x="120.2" y="95.8">C32</text>
<text x="127.6" y="95.8">C52</text>
<text x="145.8" y="92.2">PA3</text>
<text x="145.8" y="94">VDD</text>
<text x="145.8" y="95.8">PA4</text>
<text x="145.8" y="90.4">PA2</text>
<text x="173.2" y="92.2">OSC_OUT</text>
<text x="174.4" y="94">OSC_IN</text>
<text x="174.9" y="95.8">VDDPA</text>
<text x="174.9" y="90.4">VDDRF</text>
<text x="211.2" y="91.3">2</text>
<text x="217" y="91.3">3</text>
<text x="223.5" y="94.9">6.8pF</text>
<text x="224.1" y="93.6">C24</text>
<text x="113" y="97.6">4.7uF</text>
<text x="120.2" y="97.6">100nF</text>
<text x="127.5" y="97.8">100nF</text>
<text x="135.8" y="97.8">R18</text>
<text x="140.1" y="97.8">1K</text>
<text x="192.6" y="100.3">C30</text>
<text x="200.9" y="100.3">C29</text>
<text x="211" y="98.5">+3.3V</text>
<text x="153.3" y="102" transform="rotate(-90 153.3 102)">PA5</text>
<text x="155.1" y="102" transform="rotate(-90 155.1 102)">PA6</text>
<text x="156.9" y="102" transform="rotate(-90 156.9 102)">PA7</text>
<text x="158.7" y="102" transform="rotate(-90 158.7 102)">PA8</text>
<text x="160.5" y="102" transform="rotate(-90 160.5 102)">PA9</text>
<text x="162.3" y="102" transform="rotate(-90 162.3 102)">NRST</text>
<text x="164" y="102" transform="rotate(-90 164 102)">PH3-BOOT0</text>
<text x="165.8" y="102" transform="rotate(-90 165.8 102)">RFI_P</text>
<text x="167.6" y="102" transform="rotate(-90 167.6 102)">RFI_N</text>
<text x="169.4" y="102" transform="rotate(-90 169.4 102)">RFO_LP</text>
<text x="171.2" y="102" transform="rotate(-90 171.2 102)">RFO_HP</text>
<text x="173" y="102" transform="rotate(-90 173 102)">VR_PA</text>
<text x="191.1" y="102.1">100nF</text>
<text x="199.8" y="102.1">4.7uF</text>
<text x="142.3" y="118.2">C22</text>
<text x="159.2" y="115.6">R17</text>
<text x="159.2" y="117.5">10K</text>
<text x="203.3" y="117.4">+5V</text>
<text x="118.1" y="121.1">R15</text>
<text x="118.1" y="122.9">100</text>
<text x="122.7" y="120.2">+3.3V</text>
<text x="141.5" y="120">100nF</text>
<text x="195.3" y="121.8">R19</text>
<text x="196" y="123.1">1K</text>
<text x="206.5" y="123.6">Q2</text>
<text x="206.5" y="125.4">S8050</text>
<text x="217.7" y="122.7">+5V</text>
<text x="100.3" y="126.5">C14</text>
<text x="100.5" y="127.8">1nF</text>
<text x="107.2" y="127.8">100nF</text>
<text x="108.1" y="126.5">C16</text>
<text x="140.9" y="131">SW_Push</text>
<text x="142.6" y="129.6">SW1</text>
<text x="209.7" y="127.2">R20</text>
<text x="210.4" y="128.5">1K</text>
<text x="220.9" y="129">Q3</text>
<text x="220.9" y="130.8">S8050</text>
<text x="228.6" y="129.9">GND</text>
<text x="238" y="130.8">J3</text>
<text x="99.4" y="136.2">BGS12WN6E6327</text>
<text x="99.4" y="134.4">U4</text>
<text x="138.9" y="136.2">IC1</text>
<text x="238" y="132.6">Led</text>
<text x="51.3" y="142.3">J2</text>
<text x="58.4" y="139.8">GND</text>
<text x="69" y="140.2">L2</text>
<text x="69.3" y="142.1">0R</text>
<text x="80.5" y="138.7">C13</text>
<text x="80.5" y="140.5">39pF</text>
<text x="91.1" y="143.4">RFIN</text>
<text x="98.5" y="140.5" transform="rotate(-90 98.5 140.5)">VDD</text>
<text x="102" y="141.6">RF2</text>
<text x="130.6" y="143.4">GND1</text>
<text x="130.6" y="141.6">RFI_IN</text>
<text x="133.8" y="138">BALFHB-WL-02D3</text>
<text x="142.5" y="143.4">RFI_P_OUT</text>
<text x="145.9" y="141.6">GND2</text>
<text x="171.6" y="143.4">L5</text>
<text x="43.9" y="144.1">Conn_Coaxial</text>
<text x="91.1" y="147">CTRL</text>
<text x="102" y="145.2">RF1</text>
<text x="130.6" y="147">GND3</text>
<text x="130.6" y="145.2">RFO_OUT</text>
<text x="142.5" y="145.2">RFI_N_OUT</text>
<text x="144.8" y="147">RFO_IN</text>
<text x="157.4" y="149.9">C19</text>
<text x="170.6" y="145.2">47nH</text>
<text x="178.2" y="149.1">C47</text>
<text x="185.4" y="149.1">C48</text>
<text x="68.6" y="155.1">GND</text>
<text x="98.5" y="151.4" transform="rotate(-90 98.5 151.4)">GND</text>
<text x="156.6" y="151.3">100pF</text>
<text x="178.2" y="150.9">68pF</text>
<text x="185.4" y="150.9">47nF</text>
<text x="94.3" y="160.5">C15</text>
<text x="94.5" y="161.9">100nF</text>
<text x="96.4" y="156.9">GND</text>
<text x="102.4" y="160.6">C17</text>
<text x="108.2" y="160.6">R16</text>
<text x="102.6" y="162.1">1nF</text>
<text x="108.2" y="162.1">100</text>
<text x="22.5" y="176.6">H1</text>
<text x="22.5" y="178.4">MountingHole_Pad</text>
<text x="22.5" y="182">H2</text>
<text x="22.5" y="183.8">MountingHole_Pad</text>
<text x="22.5" y="187.4">H3</text>
<text x="22.5" y="189.2">MountingHole_Pad</text>
<text x="22.5" y="192.8">H4</text>
<text x="22.5" y="194.6">MountingHole_Pad</text>
<text x="14.7" y="200">GND</text>
</g>
<g font-size="1.3" fill="#0f0f0f">
<text x="161.8" y="40.2">VDDA</text>
<text x="144.9" y="56.3">VDDRF1V55</text>
<text x="174" y="60.8">FE_CTRL1</text>
<text x="183.6" y="87.8">VDDRF1V55</text>
<text x="145.5" y="105.7">PA5</text>
<text x="145.5" y="108.4">PA6</text>
<text x="161.4" y="111.3" transform="rotate(-90 161.4 111.3)">NRST</text>
<text x="165" y="111.6" transform="rotate(-90 165 111.6)">RFI_P</text>
<text x="166.8" y="111.6" transform="rotate(-90 166.8 111.6)">RFI_N</text>
<text x="168.6" y="112.8" transform="rotate(-90 168.6 112.8)">RFO_LP</text>
<text x="172.2" y="111.9" transform="rotate(-90 172.2 111.9)">VR_PA</text>
<text x="188.6" y="123.7">PA5</text>
<text x="188.6" y="129.1">PA6</text>
<text x="116.7" y="157.8">FE_CTRL1</text>
</g>
<g font-size="1.3" fill="#725600">
<text x="164" y="58.2" transform="rotate(-90 164 58.2)">T_SWCLK</text>
<text x="184.2" y="77.8">SDA2</text>
<text x="184.2" y="76">T_SWDIO</text>
<text x="184.2" y="79.6">SCL2</text>
<text x="128.3" y="92.2">PA3</text>
<text x="128.3" y="103.9">PA4</text>
</g>
<g font-size="1.3" fill="#a90000">
<text x="150.7" y="68.3" transform="rotate(-90 150.7 68.3)">49</text>
<text x="152.5" y="68.3" transform="rotate(-90 152.5 68.3)">48</text>
<text x="154.3" y="68.3" transform="rotate(-90 154.3 68.3)">47</text>
<text x="156.1" y="68.3" transform="rotate(-90 156.1 68.3)">46</text>
<text x="157.9" y="68.3" transform="rotate(-90 157.9 68.3)">45</text>
<text x="159.7" y="68.3" transform="rotate(-90 159.7 68.3)">44</text>
<text x="161.5" y="68.3" transform="rotate(-90 161.5 68.3)">43</text>
<text x="163.3" y="68.3" transform="rotate(-90 163.3 68.3)">42</text>
<text x="165.1" y="68.3" transform="rotate(-90 165.1 68.3)">41</text>
<text x="166.8" y="68.3" transform="rotate(-90 166.8 68.3)">40</text>
<text x="168.6" y="68.3" transform="rotate(-90 168.6 68.3)">39</text>
<text x="170.4" y="68.3" transform="rotate(-90 170.4 68.3)">38</text>
<text x="172.2" y="68.3" transform="rotate(-90 172.2 68.3)">37</text>
<text x="144.1" y="75.3">1</text>
<text x="144.1" y="77">2</text>
<text x="179.6" y="77">35</text>
<text x="179.6" y="75.3">36</text>
<text x="144.1" y="78.8">3</text>
<text x="144.1" y="80.6">4</text>
<text x="144.1" y="82.4">5</text>
<text x="179.6" y="82.4">32</text>
<text x="179.6" y="80.6">33</text>
<text x="179.6" y="78.8">34</text>
<text x="144.1" y="84.2">6</text>
<text x="144.1" y="86">7</text>
<text x="144.1" y="87.8">8</text>
<text x="144.1" y="89.6">9</text>
<text x="179.6" y="89.6">28</text>
<text x="179.6" y="87.8">29</text>
<text x="179.6" y="86">30</text>
<text x="179.6" y="84.2">31</text>
<text x="208.7" y="88.7">1</text>
<text x="219.5" y="88.7">4</text>
<text x="143.7" y="91.4">10</text>
<text x="143.7" y="93.2">11</text>
<text x="143.7" y="95">12</text>
<text x="179.6" y="95">25</text>
<text x="179.6" y="93.2">26</text>
<text x="179.6" y="91.4">27</text>
<text x="208.7" y="90.5">2</text>
<text x="219.5" y="90.5">3</text>
<text x="152.5" y="104.2" transform="rotate(-90 152.5 104.2)">13</text>
<text x="154.3" y="104.2" transform="rotate(-90 154.3 104.2)">14</text>
<text x="156.1" y="104.2" transform="rotate(-90 156.1 104.2)">15</text>
<text x="157.9" y="104.2" transform="rotate(-90 157.9 104.2)">16</text>
<text x="159.7" y="104.2" transform="rotate(-90 159.7 104.2)">17</text>
<text x="161.5" y="104.2" transform="rotate(-90 161.5 104.2)">18</text>
<text x="163.3" y="104.2" transform="rotate(-90 163.3 104.2)">19</text>
<text x="165.1" y="104.2" transform="rotate(-90 165.1 104.2)">20</text>
<text x="166.8" y="104.2" transform="rotate(-90 166.8 104.2)">21</text>
<text x="168.6" y="104.2" transform="rotate(-90 168.6 104.2)">22</text>
<text x="170.4" y="104.2" transform="rotate(-90 170.4 104.2)">23</text>
<text x="172.2" y="104.2" transform="rotate(-90 172.2 104.2)">24</text>
<text x="200.7" y="123.7">1</text>
<text x="204.6" y="121.7" transform="rotate(-90 204.6 121.7)">2</text>
<text x="204.6" y="127.1" transform="rotate(-90 204.6 127.1)">3</text>
<text x="215" y="129.1">1</text>
<text x="218.9" y="127.1" transform="rotate(-90 218.9 127.1)">2</text>
<text x="234.3" y="130.9">2</text>
<text x="234.3" y="129.1">3</text>
<text x="97.7" y="137" transform="rotate(-90 97.7 137)">4</text>
<text x="218.9" y="132.5" transform="rotate(-90 218.9 132.5)">3</text>
<text x="234.3" y="132.7">1</text>
<text x="55.5" y="140.6" transform="rotate(-90 55.5 140.6)">2</text>
<text x="57.9" y="142.6">1</text>
<text x="89.3" y="142.6">5</text>
<text x="105.5" y="140.8">1</text>
<text x="127.5" y="142.6">C2</text>
<text x="127.5" y="140.8">C3</text>
<text x="150.8" y="140.8">B1</text>
<text x="150.9" y="142.6">A3</text>
<text x="89.3" y="146.2">6</text>
<text x="105.5" y="144.4">3</text>
<text x="127.5" y="146.2">B2</text>
<text x="127.5" y="144.4">C1</text>
<text x="150.9" y="146.2">A1</text>
<text x="150.9" y="144.4">A2</text>
<text x="97.7" y="153.2" transform="rotate(-90 97.7 153.2)">2</text>
</g>
<g font-size="1.3" fill="#989898">
<text x="59.7" y="147.3">C11</text>
<text x="61.6" y="148.8">NC</text>
<text x="76.8" y="147.3">C12</text>
<text x="78.5" y="148.6">NC</text>
</g>
</svg>
